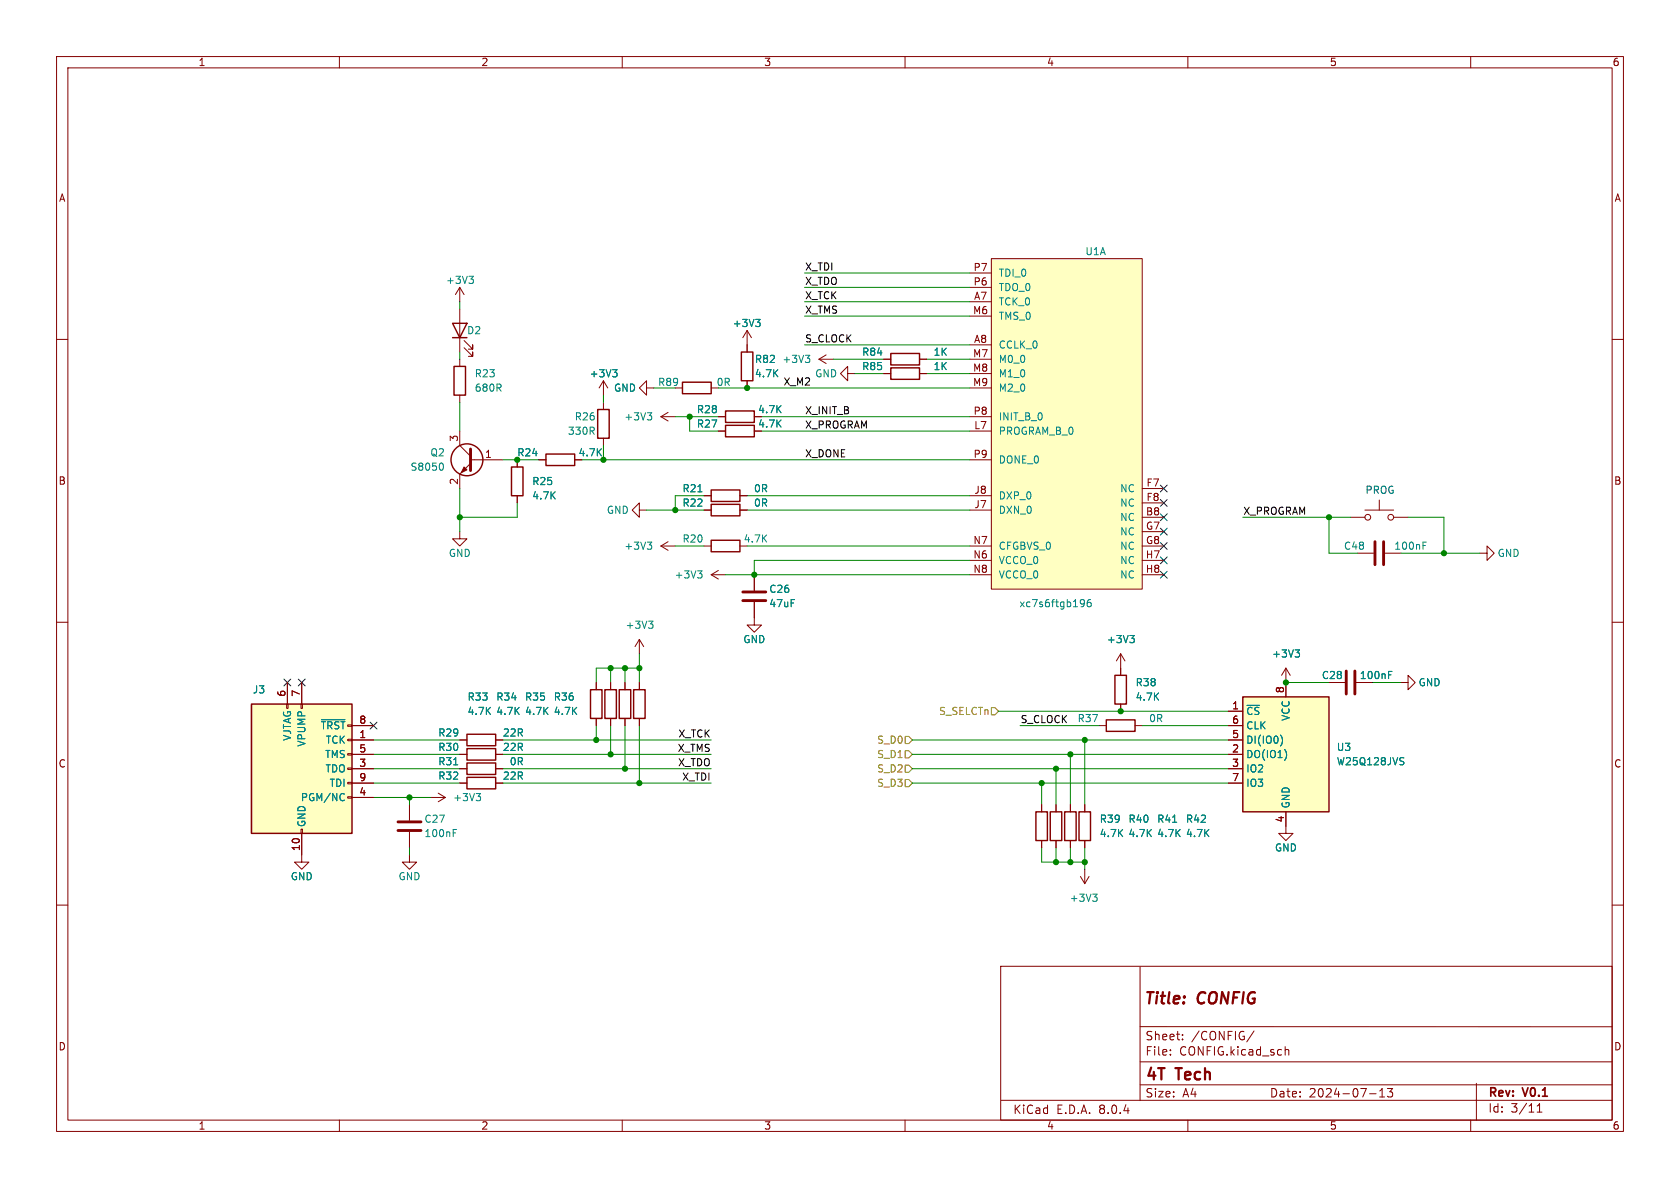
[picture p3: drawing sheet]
<svg xmlns="http://www.w3.org/2000/svg" width="297mm" height="210mm" viewBox="0 0 297 210" stroke-linecap="round" stroke-linejoin="round" font-family="sans-serif">
<g fill="none" stroke="#840000" stroke-width=".18">
<path d="M10 10h277v190h-277zM12 12h273v186h-273zM60 10v2M110 10v2M160 10v2M210 10v2M260 10v2M10 60h2M285 60h2M114.3 68.6v-1.3l-1.3 1.3 1.3 1.3v-1.3h1.3M116.8 73.7h2.6M116.8 73.7l1.3 .7"/>
<path d="M118.1 72.9l-1.3 .8M127 73.7h1.3M10 110h2M285 110h2M105.4 120.7v1.2M105.4 127v1.3M10 160h2M285 160h2M176.9 170.8h108.1v27.2h-108.1zM201.5 170.9v23.7M60 198v2M110 198v2"/>
<path d="M160 198v2M177 194.5h108M201.5 181.5h83.5M201.5 191.8h83.5M201.5 187.7h83.5M206.9 186.4v.1M206.9 185.6v.1M209.1 183.7v.1M209.1 182.9v.1M210 198v2M221.7 182.2l-1.3 2M227.2 185v1.5"/>
<path d="M227.2 185.7l.2-.2 .4 .1v.9M242.1 193.3h1.2M243.9 193.9h.9M243.9 192.8l.4-.4v1.5M245.3 192.4h.9l-.5 .6 .4 .1v.7l-.2 .1h-.4l-.2-.1M260 198v2M261 191.5v6.5M271.7 196.6h.9M271.7 195.5l.5-.4v1.5"/>
</g>
<path d="M128.3 72.6h5v2.1h-5zM104.4 121.9h2v5.1h-2z" fill="none" stroke="#840000" stroke-width=".25"/>
<path d="M114.4 73h.8l-.4 .5M115 73.5l.2 .2v.3l-.2 .2" fill="none" stroke="#008484" stroke-width=".18"/>
<path d="M44.4 124.5h17.8v22.8h-17.8z" fill="#ffffc2"/>
<g fill="none" stroke="#840000" stroke-width=".18">
<path d="M50.7 124.5h.2v.7h-.2zM50.8 120.7v3.8M53.2 124.5h.3v.7h-.3zM53.3 120.7v3.8M61.5 138.3h.7v.3h-.7zM61.5 135.8h.7v.2h-.7zM61.5 133.2h.7v.3h-.7zM61.5 130.7h.7v.2h-.7zM62.2 130.8h3.8M62.2 135.9h3.8M62.2 133.4h3.8M62.2 128.3h3.8"/>
<path d="M62.2 138.4h3.8M53.2 146.6h.3v.7h-.3zM53.3 147.3v3.8M61.5 140.8h.7v.3h-.7zM62.2 141h3.8"/>
</g>
<path d="M44.4 124.5h17.8v22.8h-17.8z" fill="none" stroke="#840000" stroke-width=".25"/>
<path d="M56.8 127.2h4.2M60.6 140.3l.3 .1M60.9 141.4l-.3 .1" fill="none" stroke="#008484" stroke-width=".18"/>
<path d="M219.7 123.2h15.2v20.3h-15.2z" fill="#ffffc2"/>
<g fill="none" stroke="#840000" stroke-width=".25">
<path d="M80 57.2h2.5l-1.2 2.5zM80 59.7h2.5M80.3 64.8h2v5.1h-2zM105.7 72.4h2v5.1h-2zM157.5 65h5.1v2.1h-5.1zM90.4 82.6h2.1v5h-2.1zM96.5 80.3h5.1v2h-5.1zM125.7 86.6h5.1v2h-5.1zM82.5 129.8h5.1v2h-5.1zM82.5 132.3h5.1v2.1h-5.1zM82.5 137.4h5.1v2h-5.1zM82.5 134.9h5.1v2h-5.1z"/>
<path d="M106.9 121.9h2.1v5.1h-2.1zM109.5 121.9h2v5.1h-2zM112 121.9h2v5.1h-2zM219.7 123.2h15.2v20.3h-15.2zM183.1 143.5h2.1v5.1h-2.1zM185.7 143.5h2v5.1h-2zM188.2 143.5h2v5.1h-2z"/>
<circle cx="82.5" cy="81.3" r="2.82"/>
</g>
<g fill="none" stroke="#840000" stroke-width=".18">
<path d="M81.3 50.8v2.5M81.3 54.6v7.6M81.3 50.8l-.8 1.3M81.3 50.8l.7 1.3M81.3 63.5v1.3M81.3 69.9v1.2M81.3 76.2v2.5l1.9 1.9M82 61.5l1.6 1.5v-.8v.8h-.8M82 60.2l1.6 1.5v-.7v.7h-.8M106.7 67.3l-.8 1.3M106.7 67.3v2.6M106.7 71.1v1.3"/>
<path d="M106.7 77.5v1.2M106.7 67.3l.7 1.3M156.2 66h1.3M162.6 66h1.2M81.3 94v1.3h1.2l-1.2 1.2-1.3-1.2h1.3M83.2 81.9l-1.9 1.9v2.6M83.2 81.3h5.7M91.4 81.3v1.3M91.4 87.6v1.3M95.2 81.3h1.3M113 90.2v-1.3l-1.2 1.3 1.2 1.2v-1.2h1.3M116.8 96.5l1.3 .8"/>
<path d="M116.8 96.5h2.6M118.1 95.8l-1.3 .7M124.5 87.6h1.2M130.8 87.6h1.3M238.8 91.4h2.5M240 97.8h2.8M241.3 90.2h5.1M243.8 88.4v1.8M244.9 97.8h2.7M246.4 91.4h2.5M113 113v2.6M113 113l-.7 1.3"/>
<path d="M113 113l.8 1.3M125.7 101.6l1.3 .8M125.7 101.6h2.6M127 100.8l-1.3 .8M133.3 106.4v4.1h1.3l-1.3 1.3-1.2-1.3h1.2M133.3 101.6v2.8M198.1 115.6l-.7 1.2M198.1 115.6v2.5M198.1 115.6l.8 1.2M227.3 118.1v5.1M227.3 118.1l-.7 1.3M227.3 118.1l.8 1.3"/>
<path d="M81.3 133.4h1.2M81.3 135.9h1.2M81.3 130.8h1.2M81.3 138.4h1.2M87.6 133.4h1.3M87.6 135.9h1.3M87.6 130.8h1.3M87.6 138.4h1.3M107.9 120.7v1.2M107.9 127v1.3M110.5 120.7v1.2M110.5 127v1.3"/>
<path d="M113 120.7v1.2M113 127v1.3M217.2 125.7h2.5M217.2 133.4h2.5M217.2 135.9h2.5M217.2 130.8h2.5M217.2 128.3h2.5M217.2 138.4h2.5M234.9 120.7h2.8M239.8 120.7h2.8M247.6 120.7h1.3v-1.3l1.3 1.3-1.3 1.2v-1.2M53.3 151.1v1.3h1.3l-1.3 1.3-1.2-1.3h1.2"/>
<path d="M72.4 151.1v1.3h1.3l-1.3 1.3-1.3-1.3h1.3M72.4 142.2v2.8M72.4 147.1v2.8M76.2 141h2.5M77.5 140.2l1.2 .8M78.7 141l-1.2 .7M184.1 142.2v1.3M184.1 148.6v1.3M186.7 142.2v1.3M186.7 148.6v1.3M189.2 142.2v1.3M189.2 148.6v1.3"/>
<path d="M191 154.9l.8 1.3M191.8 153.7v2.5M192.5 154.9l-.7 1.3M227.3 143.5v3.8h1.3l-1.3 1.3-1.2-1.3h1.2"/>
<circle cx="241.8" cy="91.4" r=".51"/>
<circle cx="245.9" cy="91.4" r=".51"/>
</g>
<g fill="none" stroke="#008484" stroke-width=".18">
<path d="M82.9 48.8h.8l-.4 .5M83.4 49.3l.3 .3v.3l-.3 .2M108.3 65.3h.8l-.4 .5M108.8 65.8l.3 .3v.3l-.3 .2M78.1 81.9a.79 .79 0 0 1 0 1.2M114.4 95.8h.8l-.4 .5M115 96.3l.2 .3v.3l-.2 .2M123.4 86.9h.7M251.6 96.4h.4M251.6 95.8h.6M114.7 109.8h.7l-.4 .5M115.2 110.3l.2 .2v.3l-.2 .3"/>
<path d="M123.3 100.9h.8l-.4 .5M123.9 101.4l.2 .2v.3l-.2 .3M199.7 112.3h.8l-.4 .5M200.3 112.8l.2 .3v.3l-.2 .2M229 114.9h.7l-.4 .5M229.5 115.4l.2 .2v.3l-.2 .2M245.5 119.3h.4M245.5 118.7h.6M80.2 135.2h.7M226.4 130a1.49 1.49 0 0 1 0 1.8M227.4 133v.9M247.7 133.9l.5 .1"/>
<path d="M247.9 134.6l.3 .2-.3 .4M80.1 147.2h.4M80.1 146.6h.6M84.2 140.3h.8l-.5 .5M84.7 140.8l.3 .2v.3l-.3 .2M193.2 158.1h.8l-.5 .4M193.7 158.5l.3 .3v.3l-.3 .2M207.3 145.4h.7"/>
</g>
<path d="M83.2 79.4v3.8M243.1 95.8v4M244.6 95.8v4M131.3 106.2h4.1M131.3 104.6h4.1M238 118.6v4.1M239.5 118.6v4.1M70.4 146.8h4M70.4 145.3h4" fill="none" stroke="#840000" stroke-width=".51"/>
<path d="M82 82.6l.5 .5-1 .5z" fill="#840000" stroke="#840000" stroke-width=".18"/>
<path d="M175.3 47h1.2v55.9h-1.2z" fill="#36cfff"/>
<path d="M175.3 45.7h26.6v58.4h-26.6z" fill="#ffffc2"/>
<g fill="none" stroke="#840000" stroke-width=".18">
<path d="M132.1 58.4v3.8M132.1 58.4l-.8 1.3M132.1 58.4l.7 1.3M171.4 53.3h3.9M171.4 55.9h3.9M171.4 50.8h3.9M171.4 48.3h3.9M175.3 45.7h26.6v58.4h-26.6zM119.4 68.6h1.2M125.7 68.6h1.3M127 76.2h1.3M127 73.7h1.3"/>
<path d="M132.1 67.3v1.3M144.8 63.5h2.5M144.8 63.5l1.2 .8M146 62.7l-1.2 .8M149.9 66v-1.2l-1.3 1.2 1.3 1.3v-1.3h1.2M156.2 63.5h1.3M156.2 66h1.3M162.6 63.5h1.2M162.6 66h1.2M171.4 61h3.9M171.4 76.2h3.9M171.4 63.5h3.9"/>
<path d="M171.4 66h3.9M171.4 68.6h3.9M171.4 73.7h3.9M91.4 81.3v1.3M91.4 87.6v1.3M95.2 81.3h1.3M124.5 96.5h1.2M124.5 90.2h1.2M124.5 87.6h1.2M130.8 90.2h1.3M130.8 87.6h1.3M171.4 96.5h3.9"/>
<path d="M171.4 99.1h3.9M171.4 90.2h3.9M171.4 87.6h3.9M171.4 81.3h3.9M201.9 91.4h3.8M201.9 86.4h3.8M201.9 88.9h3.8M201.9 94h3.8M201.9 96.5h3.8M201.9 99.1h3.8M261.6 97.8h1.3v1.3l1.3-1.3-1.3-1.3v1.3M133.3 101.6v2.8"/>
<path d="M133.3 106.4v2.8M171.4 101.6h3.9M198.1 118.1v1.3M201.9 101.6h3.8M50.8 120.7v3.8M53.3 120.7v3.8M62.2 128.3h3.8M62.2 130.8h3.8M62.2 135.9h3.8M62.2 133.4h3.8M62.2 138.4h3.8M81.3 130.8h1.2"/>
<path d="M81.3 135.9h1.2M81.3 133.4h1.2M81.3 138.4h1.2M87.6 130.8h1.3M87.6 135.9h1.3M87.6 133.4h1.3M87.6 138.4h1.3M105.4 120.7v1.2M105.4 127v1.3M107.9 120.7v1.2M107.9 127v1.3M110.5 120.7v1.2"/>
<path d="M110.5 127v1.3M113 120.7v1.2M113 127v1.3M194.3 128.3h1.3M198.1 124.5v1.2M200.7 128.3h1.2M217.2 128.3h2.5M217.2 130.8h2.5M217.2 135.9h2.5M217.2 133.4h2.5M217.2 138.4h2.5M217.2 125.7h2.5"/>
<path d="M227.3 120.7v2.5M234.9 120.7h2.8M239.8 120.7h2.8M53.3 147.3v3.8M62.2 141h3.8M184.1 142.2v1.3M184.1 148.6v1.3M186.7 142.2v1.3M186.7 148.6v1.3M189.2 142.2v1.3M189.2 148.6v1.3M191.8 142.2v1.3"/>
<path d="M191.8 148.6v1.3M227.3 143.5v2.6"/>
</g>
<g fill="none" stroke="#008484" stroke-width=".18">
<path d="M133.6 56.5h.8l-.4 .4M134.1 56.9l.3 .3v.3l-.3 .2M108.3 65.3h.8l-.4 .5M108.8 65.8l.3 .3v.3l-.3 .2M142.4 62.8h.8l-.5 .5M142.9 63.3l.3 .2v.3l-.3 .3M123.4 86.9h.7M191.1 106.1l.4-.1 .1 .1a.84 .84 0 0 1-.3 1.2h-.2M191.7 106.5l-.2 .3-.4-.1M192.8 106l-.4 .1a.86 .86 0 0 0 0 1.2l.5-.2v-.4l-.2-.2h-.4l-.1 .2M199.7 112.3h.8l-.4 .5M200.3 112.8l.2 .3v.3l-.2 .2"/>
<path d="M229 114.9h.7l-.4 .5M229.5 115.4l.2 .2v.3l-.2 .2M245.5 119.3h.4M245.5 118.7h.6M56.8 127.2h4.2M80.2 135.2h.7M226.4 130a1.49 1.49 0 0 1 0 1.8M227.4 133v.9M247.7 133.9l.5 .1M247.9 134.6l.3 .2-.3 .4M60.6 140.3l.3 .1M60.9 141.4l-.3 .1"/>
<path d="M207.3 145.4h.7"/>
</g>
<path d="M120.6 67.6h5.1v2h-5.1zM128.3 75.2h5v2h-5zM131.1 62.2h2v5.1h-2zM157.5 62.5h5.1v2h-5.1zM125.7 95.5h5.1v2h-5.1zM125.7 89.2h5.1v2h-5.1zM197.1 119.4h2v5.1h-2zM195.6 127.3h5.1v2h-5.1zM190.8 143.5h2v5.1h-2z" fill="none" stroke="#840000" stroke-width=".25"/>
<path d="M160 135.3h.7l.6 .6-.6 .6h-.7zM160 132.7h.7l.6 .7-.6 .6h-.7zM160 137.8h.7l.6 .6-.6 .7h-.7zM160 130.2h.7l.6 .6-.6 .6h-.7zM175.3 125.1h.6l.6 .6-.6 .7h-.6z" fill="none" stroke="#848400" stroke-width=".18"/>
<g fill="none" stroke="#008400" stroke-width=".18">
<path d="M81.3 53.3v1.3M142.2 53.3h29.2M142.2 55.9h29.2M142.2 50.8h29.2M142.2 48.3h29.2M81.3 62.2v1.3M81.3 71.1v5.1M106.7 69.9v1.2M106.7 78.7v2.6M115.6 68.6h3.8M119.4 73.7h7.6M121.9 73.7v2.5h5.1"/>
<path d="M127 68.6h44.4M134.6 73.7h36.8M134.6 76.2h36.8M142.2 61h29.2M147.3 63.5h8.9M151.1 66h5.1M163.8 66h7.6M163.8 63.5h7.6M81.3 86.4v7.6M88.9 81.3h6.3M91.4 88.9v2.5h-10.1M102.9 81.3h68.5"/>
<path d="M114.3 90.2h10.2M119.4 96.5h5.1M124.5 87.6h-5.1v2.6M132.1 90.2h39.3M132.1 96.5h39.3M132.1 87.6h39.3M171.4 99.1h-38.1v2.5M219.7 91.4h19.1M234.9 91.4v6.4h5.1M247.6 97.8h14M248.9 91.4h6.4v6.4M107.9 118.1v2.6"/>
<path d="M110.5 118.1v2.6M113 118.1h-7.6v2.6M113 115.6v5.1M128.3 101.6h43.1M66 133.4h15.3M66 130.8h15.3M66 135.9h15.3M66 138.4h15.3M88.9 133.4h36.8M88.9 130.8h36.8M88.9 135.9h36.8M88.9 138.4h36.8"/>
<path d="M105.4 128.3v2.5M107.9 128.3v5.1M110.5 128.3v7.6M113 128.3v10.1M161.3 133.4h55.9M161.3 130.8h55.9M161.3 135.9h55.9M161.3 138.4h55.9M176.5 125.7h40.7M180.3 128.3h14M184.1 138.4v3.8M186.7 135.9v6.3"/>
<path d="M189.2 133.4v8.8M191.8 130.8v11.4M201.9 128.3h15.3M227.3 120.7h7.6M242.6 120.7h5M66 141h10.2M72.4 141v1.2M72.4 149.9v1.2M184.1 149.9v2.5h7.7M186.7 149.9v2.5M189.2 149.9v2.5M191.8 149.9v3.8"/>
</g>
<g fill="none" stroke="#000084" stroke-width=".18">
<path d="M205.1 95.9l1.2 1.2M205.1 98.5l1.2 1.2M205.1 93.4l1.2 1.2M205.1 88.3l1.2 1.2M205.1 85.8l1.2 1.2M205.1 90.8l1.2 1.2M206.3 95.9l-1.2 1.2M206.3 98.5l-1.2 1.2M206.3 93.4l-1.2 1.2M206.3 88.3l-1.2 1.2M206.3 85.8l-1.2 1.2M206.3 90.8l-1.2 1.2"/>
<path d="M205.1 101l1.2 1.2M206.3 101l-1.2 1.2M50.2 120l1.2 1.3M51.4 120l-1.2 1.3M52.7 120l1.2 1.3M53.9 120l-1.2 1.3M65.4 127.7l1.2 1.2M66.6 127.7l-1.2 1.2"/>
</g>
<g fill="#008400" stroke="#008400" stroke-width=".18">
<circle cx="105.4" cy="130.8" r=".46"/>
<circle cx="72.4" cy="141" r=".46"/>
<circle cx="234.9" cy="91.4" r=".46"/>
<circle cx="227.3" cy="120.7" r=".46"/>
<circle cx="255.3" cy="97.8" r=".46"/>
<circle cx="132.1" cy="68.6" r=".46"/>
<circle cx="119.4" cy="90.2" r=".46"/>
<circle cx="184.1" cy="138.4" r=".46"/>
<circle cx="191.8" cy="130.8" r=".46"/>
<circle cx="106.7" cy="81.3" r=".46"/>
<circle cx="81.3" cy="91.4" r=".46"/>
<circle cx="91.4" cy="81.3" r=".46"/>
<circle cx="121.9" cy="73.7" r=".46"/>
<circle cx="107.9" cy="133.4" r=".46"/>
<circle cx="110.5" cy="135.9" r=".46"/>
<circle cx="113" cy="138.4" r=".46"/>
<circle cx="107.9" cy="118.1" r=".46"/>
<circle cx="133.3" cy="101.6" r=".46"/>
<circle cx="110.5" cy="118.1" r=".46"/>
<circle cx="113" cy="118.1" r=".46"/>
<circle cx="186.7" cy="135.9" r=".46"/>
<circle cx="189.2" cy="133.4" r=".46"/>
<circle cx="198.1" cy="125.7" r=".46"/>
<circle cx="189.2" cy="152.4" r=".46"/>
<circle cx="186.7" cy="152.4" r=".46"/>
<circle cx="191.8" cy="152.4" r=".46"/>
</g>
<g font-size="2.8" fill="#840000">
<text x="202.1" y="178.1">Title:</text>
<text x="211.8" y="178.1">CONFIG</text>
<text x="202.4" y="191.5">4T</text>
<text x="208.1" y="191.5">Tech</text>
</g>
<g font-size="2.1" fill="#840000">
<text x="202.4" y="184.1">Sheet:</text>
<text x="210.6" y="184.1">/CONFIG/</text>
<text x="202.4" y="186.8">File:</text>
<text x="208.5" y="186.8">CONFIG.kicad_sch</text>
<text x="179" y="197.1">KiCad</text>
<text x="186.7" y="197.1">E.D.A.</text>
<text x="194.3" y="197.1">8.0.4</text>
<text x="202.4" y="194.2">Size:</text>
<text x="209" y="194.2">A4</text>
<text x="224.4" y="194.2">Date:</text>
<text x="231.4" y="194.2">2024-07-13</text>
<text x="263" y="194.3">Rev:</text>
<text x="263" y="196.9">Id:</text>
<text x="267.1" y="196.9">3/11</text>
<text x="269.4" y="194.3">V0.1</text>
</g>
<g font-size="1.8" fill="#840000">
<text x="35" y="11.9">1</text>
<text x="85" y="11.9">2</text>
<text x="135" y="11.9">3</text>
<text x="185" y="11.9">4</text>
<text x="235" y="11.9">5</text>
<text x="285" y="11.9">6</text>
<text x="10.3" y="35.9">A</text>
<text x="285.3" y="35.9">A</text>
<text x="172" y="50.5">P6</text>
<text x="172" y="48">P7</text>
<text x="172.1" y="53.1">A7</text>
<text x="171.9" y="55.6">M6</text>
<text x="171.9" y="63.2">M7</text>
<text x="171.9" y="65.8">M8</text>
<text x="172.1" y="60.7">A8</text>
<text x="171.9" y="68.3">M9</text>
<text x="133.9" y="73.3">4.7K</text>
<text x="133.9" y="75.8">4.7K</text>
<text x="172" y="73.4">P8</text>
<text x="172.1" y="75.9">L7</text>
<text x="81" y="78.2" transform="rotate(-90 81 78.2)">3</text>
<text x="85.7" y="81">1</text>
<text x="102.2" y="80.9">4.7K</text>
<text x="172" y="81">P9</text>
<text x="10.3" y="85.9">B</text>
<text x="81" y="85.8" transform="rotate(-90 81 85.8)">2</text>
<text x="172.2" y="89.9">J7</text>
<text x="172.2" y="87.4">J8</text>
<text x="202.6" y="86.1">F7</text>
<text x="202.6" y="88.6">F8</text>
<text x="285.3" y="85.9">B</text>
<text x="202.5" y="91.2">B8</text>
<text x="202.5" y="93.7">G7</text>
<text x="172" y="98.8">N6</text>
<text x="172" y="96.3">N7</text>
<text x="172" y="101.3">N8</text>
<text x="202.5" y="98.8">H7</text>
<text x="202.5" y="101.3">H8</text>
<text x="202.5" y="96.3">G8</text>
<text x="50.5" y="123.3" transform="rotate(-90 50.5 123.3)">6</text>
<text x="53.1" y="123.3" transform="rotate(-90 53.1 123.3)">7</text>
<text x="217.7" y="125.5">1</text>
<text x="227.1" y="122.6" transform="rotate(-90 227.1 122.6)">8</text>
<text x="63.4" y="130.6">1</text>
<text x="63.4" y="128">8</text>
<text x="217.7" y="130.6">5</text>
<text x="217.7" y="128">6</text>
<text x="10.3" y="135.9">C</text>
<text x="63.4" y="135.6">3</text>
<text x="63.4" y="133.1">5</text>
<text x="217.7" y="133.1">2</text>
<text x="217.7" y="135.6">3</text>
<text x="285.3" y="135.9">C</text>
<text x="63.4" y="140.7">4</text>
<text x="63.4" y="138.2">9</text>
<text x="217.7" y="138.2">7</text>
<text x="227.1" y="145.5" transform="rotate(-90 227.1 145.5)">4</text>
<text x="53.1" y="150.5" transform="rotate(-90 53.1 150.5)">10</text>
<text x="10.3" y="185.9">D</text>
<text x="285.3" y="185.9">D</text>
<text x="35" y="199.9">1</text>
<text x="85" y="199.9">2</text>
<text x="135" y="199.9">3</text>
<text x="185" y="199.9">4</text>
<text x="235" y="199.9">5</text>
<text x="285" y="199.9">6</text>
</g>
<g font-size="1.8">
<text x="142.2" y="47.9">X_TDI</text>
<text x="142.2" y="53">X_TCK</text>
<text x="142.2" y="50.5">X_TDO</text>
<text x="142.2" y="55.5">X_TMS</text>
<text x="142.2" y="60.6">S_CLOCK</text>
<text x="138.4" y="68.2">X_M2</text>
<text x="142.2" y="75.9">X_PROGRAM</text>
<text x="142.2" y="73.3">X_INIT_B</text>
<text x="142.2" y="80.9">X_DONE</text>
<text x="219.7" y="91.1">X_PROGRAM</text>
<text x="119.8" y="130.5">X_TCK</text>
<text x="180.3" y="127.9">S_CLOCK</text>
<text x="119.7" y="133">X_TMS</text>
<text x="119.8" y="135.5">X_TDO</text>
<text x="120.5" y="138.1">X_TDI</text>
</g>
<g font-size="1.8" fill="#008484">
<text x="191.8" y="45.3">U1A</text>
<text x="78.7" y="50.4">+3V3</text>
<text x="176.5" y="51.7">TDO_0</text>
<text x="176.5" y="49.1">TDI_0</text>
<text x="82.5" y="59.3">D2</text>
<text x="129.4" y="58">+3V3</text>
<text x="176.5" y="54.2">TCK_0</text>
<text x="176.5" y="56.7">TMS_0</text>
<text x="133.4" y="64.4">R82</text>
<text x="138.2" y="64.4">+3V3</text>
<text x="152.3" y="65.6">R85</text>
<text x="152.3" y="63.1">R84</text>
<text x="164.9" y="65.6">1K</text>
<text x="164.9" y="63.1">1K</text>
<text x="176.5" y="61.8">CCLK_0</text>
<text x="176.5" y="64.4">M0_0</text>
<text x="83.8" y="69.4">680R</text>
<text x="83.8" y="66.9">R23</text>
<text x="104.1" y="66.9">+3V3</text>
<text x="108.5" y="69.4">GND</text>
<text x="116.2" y="68.4">R89</text>
<text x="126.6" y="68.4">0R</text>
<text x="133.4" y="66.9">4.7K</text>
<text x="144" y="66.9">GND</text>
<text x="176.5" y="66.9">M1_0</text>
<text x="176.5" y="69.4">M2_0</text>
<text x="100.3" y="77.1">330R</text>
<text x="101.5" y="74.5">R26</text>
<text x="110.3" y="74.5">+3V3</text>
<text x="123.1" y="73.3">R28</text>
<text x="123.1" y="75.8">R27</text>
<text x="176.5" y="77.1">PROGRAM_B_0</text>
<text x="176.5" y="74.5">INIT_B_0</text>
<text x="72.5" y="83.4">S8050</text>
<text x="76" y="80.9">Q2</text>
<text x="91.3" y="80.9">R24</text>
<text x="176.5" y="82.1">DONE_0</text>
<text x="94" y="86">R25</text>
<text x="94" y="88.5">4.7K</text>
<text x="120.6" y="87.2">R21</text>
<text x="120.6" y="89.8">R22</text>
<text x="133.2" y="87.2">0R</text>
<text x="133.2" y="89.8">0R</text>
<text x="176.5" y="88.5">DXP_0</text>
<text x="197.9" y="87.2">NC</text>
<text x="197.9" y="89.8">NC</text>
<text x="107.2" y="91">GND</text>
<text x="176.5" y="91">DXN_0</text>
<text x="197.9" y="92.3">NC</text>
<text x="197.9" y="94.8">NC</text>
<text x="79.2" y="98.7">GND</text>
<text x="110.3" y="97.4">+3V3</text>
<text x="120.6" y="96.1">R20</text>
<text x="131.4" y="96.1">4.7K</text>
<text x="176.5" y="99.9">VCCO_0</text>
<text x="176.5" y="97.4">CFGBVS_0</text>
<text x="197.9" y="97.4">NC</text>
<text x="197.9" y="99.9">NC</text>
<text x="237.5" y="97.4">C48</text>
<text x="246.4" y="97.4">100nF</text>
<text x="264.7" y="98.7">GND</text>
<text x="119.2" y="102.5">+3V3</text>
<text x="135.9" y="105">C26</text>
<text x="135.9" y="107.5">47uF</text>
<text x="176.5" y="102.5">VCCO_0</text>
<text x="180.1" y="107.5">xc7s6ftgb196</text>
<text x="197.9" y="102.5">NC</text>
<text x="110.5" y="111.4">+3V3</text>
<text x="131.3" y="113.9">GND</text>
<text x="195.6" y="113.9">+3V3</text>
<text x="224.8" y="116.4">+3V3</text>
<text x="44.6" y="122.8">J3</text>
<text x="82.6" y="124.1">R33</text>
<text x="87.6" y="124.1">R34</text>
<text x="92.7" y="124.1">R35</text>
<text x="97.8" y="124.1">R36</text>
<text x="200.7" y="121.5">R38</text>
<text x="200.7" y="124.1">4.7K</text>
<text x="233.6" y="120.2">C28</text>
<text x="240.3" y="120.2">100nF</text>
<text x="250.7" y="121.5">GND</text>
<text x="51.7" y="131.1" transform="rotate(-90 51.7 131.1)">VJTAG</text>
<text x="56.6" y="129.1">~{TRST}</text>
<text x="57.5" y="131.7">TCK</text>
<text x="77.4" y="130.4">R29</text>
<text x="82.6" y="126.6">4.7K</text>
<text x="87.6" y="126.6">4.7K</text>
<text x="88.8" y="130.4">22R</text>
<text x="92.7" y="126.6">4.7K</text>
<text x="97.8" y="126.6">4.7K</text>
<text x="190.4" y="127.9">R37</text>
<text x="203" y="127.9">0R</text>
<text x="220.2" y="126.6">~{CS}</text>
<text x="220.2" y="131.7">DI(IO0)</text>
<text x="220.2" y="129.1">CLK</text>
<text x="228.2" y="127.5" transform="rotate(-90 228.2 127.5)">VCC</text>
<text x="54.2" y="132.1" transform="rotate(-90 54.2 132.1)">VPUMP</text>
<text x="57.4" y="134.2">TMS</text>
<text x="57.4" y="136.8">TDO</text>
<text x="77.4" y="132.9">R30</text>
<text x="77.4" y="135.5">R31</text>
<text x="88.8" y="132.9">22R</text>
<text x="90" y="135.5">0R</text>
<text x="220.2" y="134.2">DO(IO1)</text>
<text x="220.2" y="136.8">IO2</text>
<text x="236.2" y="135.5">W25Q128JVS</text>
<text x="236.2" y="132.9">U3</text>
<text x="53.1" y="141.8">PGM/NC</text>
<text x="58.2" y="139.3">TDI</text>
<text x="77.4" y="138">R32</text>
<text x="80" y="141.8">+3V3</text>
<text x="88.8" y="138">22R</text>
<text x="220.2" y="139.3">IO3</text>
<text x="228.2" y="143" transform="rotate(-90 228.2 143)">GND</text>
<text x="54.2" y="146.3" transform="rotate(-90 54.2 146.3)">GND</text>
<text x="74.9" y="148.2">100nF</text>
<text x="74.9" y="145.6">C27</text>
<text x="194.3" y="145.6">R39</text>
<text x="194.3" y="148.2">4.7K</text>
<text x="199.4" y="145.6">R40</text>
<text x="199.4" y="148.2">4.7K</text>
<text x="204.5" y="145.6">R41</text>
<text x="204.5" y="148.2">4.7K</text>
<text x="209.6" y="145.6">R42</text>
<text x="209.6" y="148.2">4.7K</text>
<text x="51.3" y="155.8">GND</text>
<text x="70.4" y="155.8">GND</text>
<text x="225.3" y="150.7">GND</text>
<text x="189" y="159.6">+3V3</text>
</g>
<text font-size="1.8" fill="#0000c2" x="241.3" y="87.4">PROG</text>
<g font-size="1.8" fill="#848400">
<text x="155" y="131.7">S_D0</text>
<text x="165.9" y="126.6">S_SELCTn</text>
<text x="155" y="136.8">S_D2</text>
<text x="155" y="134.2">S_D1</text>
<text x="155" y="139.3">S_D3</text>
</g>
</svg>
